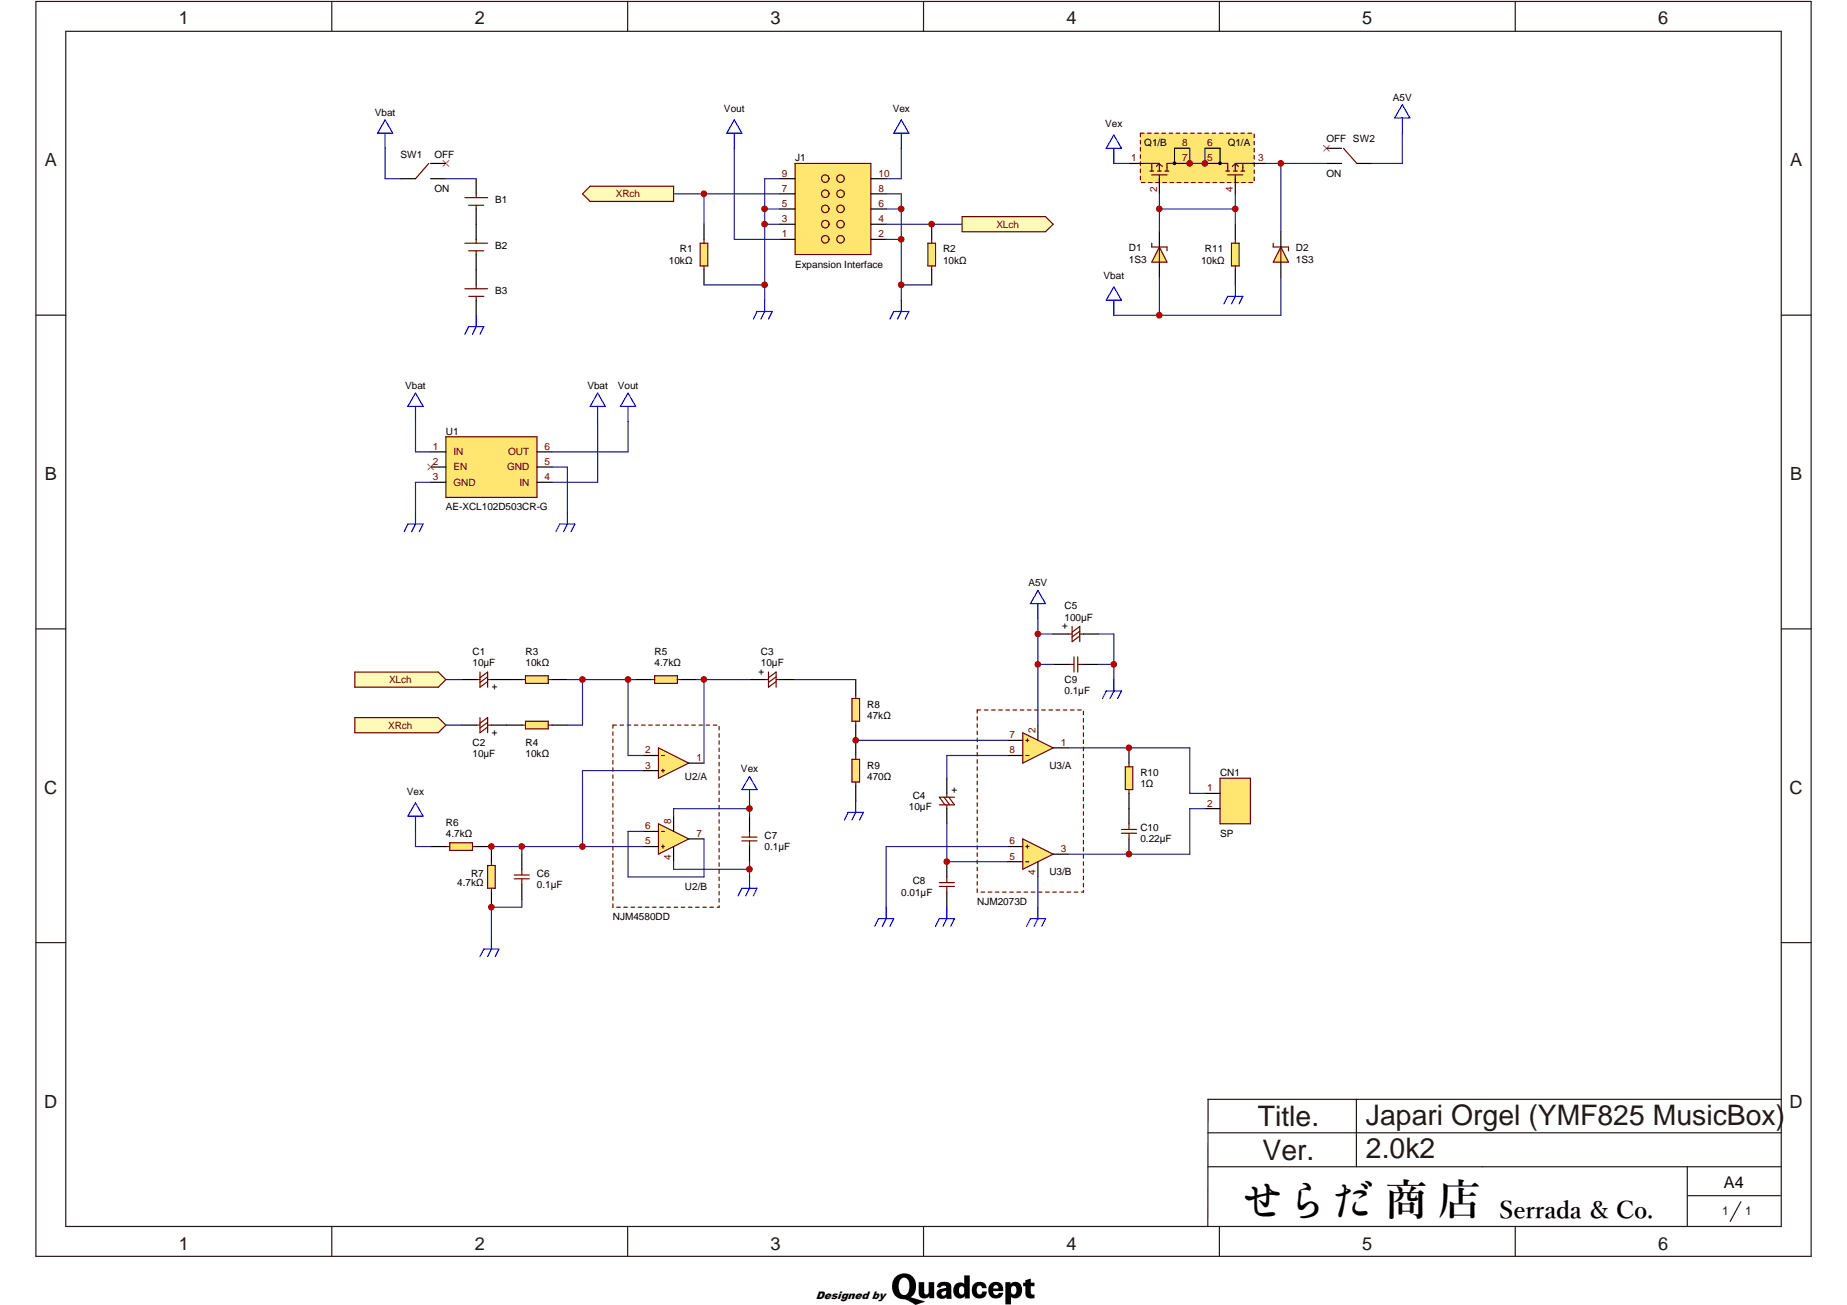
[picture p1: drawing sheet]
<svg xmlns="http://www.w3.org/2000/svg" width="297mm" height="210mm" viewBox="0 0 297 210" stroke-linecap="round" stroke-linejoin="round" font-family="sans-serif">
<g fill="none" stroke="#231916" stroke-width=".19">
<path d="M5.8 .2h285.5v201.9h-285.5zM10.6 5h275.9v192.3h-275.9zM53.4 .2v4.8M100.9 .2v4.8M148.5 .2v4.8M196.1 .2v4.8M243.7 .2v4.8M5.8 50.7h4.8M286.5 50.7h4.8M5.8 101.2h4.8M286.5 101.2h4.8M5.8 151.6h4.8"/>
<path d="M286.5 151.6h4.8M194.2 176.8h92.3M194.3 176.8l-.1 20.5M218.1 176.8v10.9M53.4 197.3v4.8M100.9 197.3v4.8M148.5 197.3v4.8M194.2 182.2h92.3M194.2 187.7h92.3M196.1 197.3v4.8M243.7 197.3v4.8M271.4 187.7v9.6"/>
<path d="M271.4 192.3h14.9M280 193.3l-1.7 3.2"/>
</g>
<g fill="none" stroke="#6e0000" stroke-width=".19">
<path d="M98.6 117.7v.6M98.6 118.9v.5M99.1 116.6h-.5v.5M99.7 116.6h.6M100.9 116.6h.5M102 116.6h.6M103.2 116.6h.6M104.3 116.6h.6M105.5 116.6h.6M106.6 116.6h.6M107.8 116.6h.6M108.9 116.6h.6"/>
<path d="M110.1 116.6h.6M111.2 116.6h.6M112.4 116.6h.6M113.6 116.6h.5M114.7 116.6h.6M115.7 116.8v.6M115.7 118v.6M115.7 119.1v.6M157.2 115.3v.5M157.2 116.4v.6M157.2 117.6v.6M157.2 118.7v.6"/>
<path d="M157.2 119.9v.6M157.7 114.2h-.5v.5M158.3 114.2h.6M159.5 114.2h.5M160.6 114.2h.6M161.8 114.2h.5M162.9 114.2h.6M164.1 114.2h.6M165.2 114.2h.6M166.4 114.2h.6M167.5 114.2h.6M168.7 114.2h.6"/>
<path d="M169.8 114.2h.6M171 114.2h.6M172.1 114.2h.6M173.3 114.2h.6M174.2 114.4v.6M174.2 115.5v.6M174.2 116.7v.6M174.2 117.9v.5M174.2 119v.6M98.6 120v.6M98.6 121.2v.6M98.6 122.3v.6"/>
<path d="M98.6 123.5v.6M98.6 124.6v.6M98.6 125.8v.6M98.6 126.9v.6M98.6 128.1v.6M98.6 129.2v.6M98.6 130.4v.6M98.6 131.6v.5M98.6 132.7v.6M98.6 133.9v.5M98.6 135v.6M98.6 136.2v.5"/>
<path d="M98.6 137.3v.6M98.6 138.5v.5M98.6 139.6v.6M115.7 120.3v.6M115.7 121.5v.5M115.7 122.6v.6M115.7 123.8v.5M115.7 124.9v.6M115.7 126.1v.5M115.7 127.2v.6M115.7 128.4v.5M115.7 129.5v.6"/>
<path d="M115.7 130.7v.6M115.7 131.8v.6M115.7 133v.6M115.7 134.2v.5M115.7 135.3v.6M115.7 136.5v.5M115.7 137.6v.6M115.7 138.8v.5M115.7 139.9v.6M157.2 121v.6M157.2 122.2v.6M157.2 123.3v.6"/>
<path d="M157.2 124.5v.6M157.2 125.6v.6M157.2 126.8v.6M157.2 128v.5M157.2 129.1v.6M157.2 130.3v.5M157.2 131.4v.6M157.2 132.6v.5M157.2 133.7v.6M157.2 134.9v.5M157.2 136v.6M157.2 137.2v.6"/>
<path d="M157.2 138.3v.6M157.2 139.5v.6M174.2 120.2v.6M174.2 121.3v.6M174.2 122.5v.6M174.2 123.6v.6M174.2 124.8v.6M174.2 125.9v.6M174.2 127.1v.6M174.2 128.2v.6M174.2 129.4v.6M174.2 130.6v.5"/>
<path d="M174.2 131.7v.6M174.2 132.9v.5M174.2 134v.6M174.2 135.2v.5M174.2 136.3v.6M174.2 137.5v.5M174.2 138.6v.6M174.2 139.8v.6M98.6 145.9h.1M98.6 140.8v.6M98.6 141.9v.6M98.6 143.1v.6"/>
<path d="M98.6 144.2v.6M98.6 145.4v.5M99.2 145.9h.6M100.3 145.9h.6M101.5 145.9h.6M102.6 145.9h.6M103.8 145.9h.6M104.9 145.9h.6M106.1 145.9h.6M107.2 145.9h.6M108.4 145.9h.6M109.6 145.9h.5"/>
<path d="M110.7 145.9h.6M111.9 145.9h.5M113 145.9h.6M114.2 145.9h.5M115.7 141.1v.5M115.7 142.2v.6M115.7 143.4v.6M115.7 144.5v.6M115.7 145.7v.2h-.4M157.2 143v.5M157.2 140.7v.5M157.2 141.8v.6"/>
<path d="M157.8 143.5h.5M158.9 143.5h.6M160.1 143.5h.6M161.2 143.5h.6M162.4 143.5h.6M163.5 143.5h.6M164.7 143.5h.6M165.8 143.5h.6M167 143.5h.6M168.1 143.5h.6M169.3 143.5h.6M170.5 143.5h.5"/>
<path d="M171.6 143.5h.6M172.8 143.5h.6M174.2 140.9v.6M174.2 142.1v.6M174.2 143.2v.3h-.3"/>
</g>
<path d="M183.4 21.4h18.3v7.9h-18.3z" fill="#fee670"/>
<g fill="none" stroke="#6e0000" stroke-width=".19">
<path d="M183.4 22.6v.6M183.4 23.7v.6M183.4 24.9v.6M183.4 26v.6M183.4 27.2v.6M183.4 28.3v.6M183.6 29.4h.5M184 21.4h-.6v.6M184.5 21.4h.6M184.7 29.4h.6M185.7 21.4h.6M185.9 29.4h.5"/>
<path d="M186.9 21.4h.5M187 29.4h.6M188 21.4h.6M188.2 29.4h.5M189.2 21.4h.6M189.3 29.4h.6M190.3 21.4h.6M190.5 29.4h.5M191.5 21.4h.6M191.6 29.4h.6M192.6 21.4h.6M192.8 29.4h.6"/>
<path d="M193.8 21.4h.6M193.9 29.4h.6M194.9 21.4h.6M195.1 29.4h.6M196.1 21.4h.6M196.2 29.4h.6M197.2 21.4h.6M197.4 29.4h.6M198.4 21.4h.6M198.5 29.4h.6M199.6 21.4h.5M199.7 29.4h.6"/>
<path d="M200.7 21.4h.6M200.8 29.4h.6M201.7 21.6v.5M201.7 22.7v.6M201.7 23.9v.5M201.7 25v.6M201.7 26.2v.6M201.7 27.3v.6M201.7 28.5v.6"/>
</g>
<path d="M127.9 26.3h12.1v14.6h-12.1z" fill="#fee670"/>
<path d="M127.9 26.3h12.2v14.6h-12.2z" fill="none" stroke="#6e0000" stroke-width=".19"/>
<circle cx="132.7" cy="38.5" r=".61" fill="#fee670"/>
<circle cx="132.7" cy="38.5" r=".61" fill="none" stroke="#6e0000" stroke-width=".19"/>
<circle cx="135.2" cy="38.5" r=".61" fill="#fee670"/>
<circle cx="135.2" cy="38.5" r=".61" fill="none" stroke="#6e0000" stroke-width=".19"/>
<circle cx="132.7" cy="36" r=".61" fill="#fee670"/>
<circle cx="132.7" cy="36.1" r=".61" fill="none" stroke="#6e0000" stroke-width=".19"/>
<circle cx="135.2" cy="36" r=".61" fill="#fee670"/>
<circle cx="135.2" cy="36.1" r=".61" fill="none" stroke="#6e0000" stroke-width=".19"/>
<circle cx="132.7" cy="33.6" r=".6" fill="#fee670"/>
<circle cx="132.7" cy="33.6" r=".61" fill="none" stroke="#6e0000" stroke-width=".19"/>
<circle cx="135.2" cy="33.6" r=".61" fill="#fee670"/>
<circle cx="135.2" cy="33.6" r=".61" fill="none" stroke="#6e0000" stroke-width=".19"/>
<circle cx="132.7" cy="31.2" r=".61" fill="#fee670"/>
<circle cx="132.7" cy="31.2" r=".61" fill="none" stroke="#6e0000" stroke-width=".19"/>
<circle cx="135.2" cy="31.2" r=".61" fill="#fee670"/>
<circle cx="135.2" cy="31.2" r=".61" fill="none" stroke="#6e0000" stroke-width=".19"/>
<circle cx="132.7" cy="28.7" r=".61" fill="#fee670"/>
<circle cx="132.7" cy="28.7" r=".61" fill="none" stroke="#6e0000" stroke-width=".19"/>
<circle cx="135.2" cy="28.7" r=".61" fill="#fee670"/>
<circle cx="135.2" cy="28.7" r=".61" fill="none" stroke="#6e0000" stroke-width=".19"/>
<path d="M125.4 38.5h2.5M125.4 36.1h2.5M125.4 33.6h2.5M125.4 28.7h2.5M125.4 31.2h2.5M140.1 38.5h2.4M140.1 36.1h2.4M140.1 33.6h2.4M140.1 28.7h2.4M140.1 31.2h2.4" fill="none" stroke="#000" stroke-width=".19"/>
<path d="M164.5 134.9l4.9 2.5-4.9 2.4z" fill="#fee670"/>
<path d="M164.5 134.9l4.9 2.5-4.9 2.4zM165 136.2h.5M165 138.6h.5M165.2 135.9v.5" fill="none" stroke="#6e0000" stroke-width=".19"/>
<path d="M162 138.6h2.5M162 136.2h2.5M166.9 138.6v2.5M169.4 137.4h2.4" fill="none" stroke="#000" stroke-width=".19"/>
<path d="M164.5 117.9l4.9 2.4-4.9 2.4z" fill="#fee670"/>
<path d="M164.5 117.9l4.9 2.4-4.9 2.4zM165 119.1h.5M165.2 118.8v.5M165 121.5h.5" fill="none" stroke="#6e0000" stroke-width=".19"/>
<path d="M162 119.1h2.5M166.9 116.6v2.5M162 121.5h2.5M169.4 120.3h2.4" fill="none" stroke="#000" stroke-width=".19"/>
<path d="M181 123.3h1.2v3.7h-1.2z" fill="#fee670"/>
<g fill="none" stroke="#6e0000" stroke-width=".19">
<path d="M171.8 102h.6M172.4 100.8v2.4l1.2-.9M172.4 101.7l1.2-.9v2.4M173.6 102h.6M173.6 101.5l-1.2 .9M151.8 128.2l.9 1.3M152.3 127.6v.6M152.3 129.5v.6M152.6 128.2l.9 1.3h-2.4M153.5 128.2h-2.4l.9 1.3M180.4 133.4h2.4M180.4 134h2.4"/>
<path d="M181 123.3h1.2v3.7h-1.2zM181.6 122.7v.6M181.6 127v.6M181.6 132.5v.9M181.6 134v.9M151.1 142h2.4M151.1 142.6h2.4M152.3 141.1v.9M152.3 142.6v.9"/>
</g>
<path d="M169.4 102h2.4M174.2 102h2.5M152.3 125.2v2.4M152.3 130.1v2.4M152.3 138.6v2.5M181.6 120.3v2.4M181.6 127.6v4.9M181.6 134.9v2.5M152.3 143.5v2.4" fill="none" stroke="#000" stroke-width=".19"/>
<path d="M72.3 135.6h3.7v1.2h-3.7z" fill="#fee670"/>
<path d="M71.7 136.2h.6M72.3 135.6h3.7v1.2h-3.7zM76 136.2h.6" fill="none" stroke="#6e0000" stroke-width=".19"/>
<path d="M69.3 136.2h2.4M76.6 136.2h2.4" fill="none" stroke="#000" stroke-width=".19"/>
<path d="M78.4 139.2h1.2v3.7h-1.2z" fill="#fee670"/>
<path d="M78.4 139.2h1.2v3.7h-1.2zM79 138.6v.6M79 142.9v.6" fill="none" stroke="#6e0000" stroke-width=".19"/>
<path d="M79 136.2v2.4M79 143.5v2.4" fill="none" stroke="#000" stroke-width=".19"/>
<path d="M105.9 132.5l4.9 2.4-4.9 2.5z" fill="#fee670"/>
<path d="M105.9 132.5l4.9 2.4-4.9 2.5zM106.4 136.2h.5M106.4 133.7h.5M106.6 135.9v.5" fill="none" stroke="#6e0000" stroke-width=".19"/>
<path d="M103.4 136.2h2.5M103.4 133.7h2.5M108.3 131.3v2.4M108.3 136.2v2.4M110.8 134.9h2.4" fill="none" stroke="#000" stroke-width=".19"/>
<path d="M84.5 108.7h3.7v1.2h-3.7z" fill="#fee670"/>
<path d="M83.9 109.3h.6M84.5 108.7h3.7v1.2h-3.7zM88.2 109.3h.6" fill="none" stroke="#6e0000" stroke-width=".19"/>
<path d="M81.5 109.3h2.4M88.8 109.3h2.4" fill="none" stroke="#000" stroke-width=".19"/>
<path d="M84.5 116h3.7v1.2h-3.7z" fill="#fee670"/>
<path d="M83.9 116.6h.6M84.5 116h3.7v1.2h-3.7zM88.2 116.6h.6" fill="none" stroke="#6e0000" stroke-width=".19"/>
<path d="M81.5 116.6h2.4M88.8 116.6h2.4" fill="none" stroke="#000" stroke-width=".19"/>
<path d="M105.3 108.7h3.6v1.2h-3.6z" fill="#fee670"/>
<path d="M104.7 109.3h.6M105.3 108.7h3.6v1.2h-3.6zM108.9 109.3h.7" fill="none" stroke="#6e0000" stroke-width=".19"/>
<path d="M102.2 109.3h2.5M109.6 109.3h2.4" fill="none" stroke="#000" stroke-width=".19"/>
<path d="M105.9 120.3l4.9 2.4-4.9 2.5z" fill="#fee670"/>
<g fill="none" stroke="#6e0000" stroke-width=".19">
<path d="M76.6 109.3h.6M76.6 116.6h.6M77.2 109l1.2-.9v2.4M77.2 116.3l1.2-.9v2.5M77.2 108.1v2.4l1.2-.9M77.2 115.4v2.5l1.2-1M78.4 109.3h.6M78.4 108.9l-1.2 .9M78.4 116.6h.6M78.4 116.2l-1.2 .9M123 109.3h.6M123.6 108.1v2.4l1.2-.9"/>
<path d="M123.6 109l1.2-.9v2.4M124.8 109.3h.6M124.8 108.9l-1.2 .9M83.9 139.8v.9M105.9 120.3l4.9 2.4-4.9 2.5zM106.4 124h.5M106.4 121.5h.5M106.6 123.7v.5M119.3 135.3h2.4M119.3 134.6h2.4M120.5 133.7v.9M120.5 135.3v.9"/>
<path d="M82.7 140.7h2.4M82.7 141.4h2.4M83.9 141.4v.9"/>
</g>
<g fill="none" stroke="#000" stroke-width=".19">
<path d="M74.1 109.3h2.5M74.1 116.6h2.5M79 109.3h2.5M79 116.6h2.5M120.5 109.3h2.5M125.4 109.3h2.5M83.9 137.4v2.4M103.4 124h2.5M103.4 121.5h2.5M110.8 122.7h2.4M120.5 131.3v2.4M120.5 136.2v2.4"/>
<path d="M83.9 142.3v2.4"/>
</g>
<path d="M137 112.4h1.2v3.6h-1.2z" fill="#fee670"/>
<path d="M137 112.4h1.2v3.6h-1.2zM137.6 111.8v.6M137.6 116v.6" fill="none" stroke="#6e0000" stroke-width=".19"/>
<path d="M137.6 109.3v2.5M137.6 116.6v2.5" fill="none" stroke="#000" stroke-width=".19"/>
<path d="M137 122.1h1.2v3.7h-1.2z" fill="#fee670"/>
<path d="M137 122.1h1.2v3.7h-1.2zM137.6 121.5v.6M137.6 125.8v.6" fill="none" stroke="#6e0000" stroke-width=".19"/>
<path d="M137.6 119.1v2.4M137.6 126.4v2.4" fill="none" stroke="#000" stroke-width=".19"/>
<path d="M112.6 39.1h1.2v3.7h-1.2z" fill="#fee670"/>
<path d="M112.6 39.1h1.2v3.7h-1.2zM113.2 38.5v.6M113.2 42.8v.6" fill="none" stroke="#6e0000" stroke-width=".19"/>
<path d="M113.2 36.1v2.4M113.2 43.4v2.4" fill="none" stroke="#000" stroke-width=".19"/>
<path d="M149.2 39.1h1.2v3.7h-1.2z" fill="#fee670"/>
<path d="M149.2 39.1h1.2v3.7h-1.2zM149.8 38.5v.6M149.8 42.8v.6" fill="none" stroke="#6e0000" stroke-width=".19"/>
<path d="M149.8 36.1v2.4M149.8 43.4v2.4" fill="none" stroke="#000" stroke-width=".19"/>
<path d="M71.7 70.3h14.6v9.7h-14.6z" fill="#fee670"/>
<path d="M71.7 70.3h14.7v9.7h-14.7z" fill="none" stroke="#6e0000" stroke-width=".19"/>
<path d="M69.3 72.7h2.4M69.3 77.6h2.4M69.3 75.1h2.4M86.4 72.7h2.4M86.4 77.6h2.4M86.4 75.1h2.4" fill="none" stroke="#000" stroke-width=".19"/>
<path d="M68.8 74.7l.3 .3M69.1 75.2l-.3 .4M69.4 75.2l.3 .4M69.7 74.7l-.3 .3" fill="none" stroke="#e4007f" stroke-width=".16"/>
<path d="M196.2 125.2h4.9v7.3h-4.9z" fill="#fee670"/>
<g fill="none" stroke="#6e0000" stroke-width=".19">
<path d="M69 26.3l-2.2 2.4M74.8 31.8h3.6M74.8 39.1h3.6M75.4 33h2.4M76.6 31.2v.6M76.6 33v.6M76.6 38.5v.6M184 26.3h2.5M184.9 27.5h.6M185.2 28.1h2.5M185.2 26.3v1.2M186.2 27.5h.6"/>
<path d="M186.5 26.3v1.2M186.5 28.1v.6M186.5 26.4l.4 .4M186.5 26.3l-.5 .5M187.4 27.5h.6M188.9 26.3h-1.2v1.2M196.2 26.3h1.2v1.2M197.1 27.5h.7M197.4 28.1h2.5M198.3 27.5h.7M198.7 26.3v1.2M198.7 28.1v.6"/>
<path d="M198.7 26.4l-.5 .4M198.7 26.3l.5 .5M198.7 26.3h2.4M199.6 27.5h.6M199.9 26.3v1.2M216.1 23.9l2.1 2.4M74.8 46.4h3.6M75.4 40.3h2.4M75.4 47.7h2.4M76.6 40.3v.6M76.6 45.8v.6M76.6 47.7v.6"/>
<path d="M171.8 106.9h.9M172.7 105.6v2.5M173.3 105.6v2.5M173.3 106.9h.9M196.2 125.2h4.9v7.3h-4.9z"/>
</g>
<g fill="none" stroke="#000" stroke-width=".19">
<path d="M64.4 28.7h2.4M69.3 28.7h2.4M69.3 26.3h2.4M76.6 28.7v2.5M76.6 33.6v4.9M181.6 26.3h2.4M186.5 28.7v2.5M191.3 23.9h-2.4v2.4h2.4M193.8 23.9h2.4v2.4h-2.4M198.7 28.7v2.5M201.1 26.3h2.5M213.3 26.3h2.4"/>
<path d="M213.3 23.9h2.4M218.2 26.3h2.4M76.6 40.9v4.9M76.6 48.3v2.4M169.4 106.9h2.4M174.2 106.9h2.5M193.8 130.1h2.4M193.8 127.6h2.4"/>
<circle cx="188.9" cy="26.3" r=".2"/>
<circle cx="196.2" cy="26.3" r=".2"/>
</g>
<path d="M71.2 25.8l.4 .4M71.6 26.4l-.4 .4M71.8 26.4l.4 .4M72.2 25.8l-.4 .4M212.8 23.4l.4 .3M213.2 24l-.4 .3M213.4 24l.4 .3M213.8 23.4l-.4 .3" fill="none" stroke="#e4007f" stroke-width=".16"/>
<g fill="#000">
<path d="M188.7 26.1h.3v.3h-.3z" fill-rule="evenodd"/>
<path d="M196 26.1h.4v.3h-.4z" fill-rule="evenodd"/>
</g>
<path d="M198.1 39.1h1.2v3.7h-1.2z" fill="#fee670"/>
<path d="M198.1 39.1h1.2v3.7h-1.2zM198.7 38.5v.6M198.7 42.8v.6" fill="none" stroke="#6e0000" stroke-width=".19"/>
<path d="M198.7 36.1v2.4M198.7 43.4v2.4" fill="none" stroke="#000" stroke-width=".19"/>
<path d="M186.5 39.7l1.2 2.5h-2.5z" fill="#fee670"/>
<path d="M185.2 39.1v.6h2.5v.6M186.5 39.7l1.2 2.5h-2.5zM186.5 39.7v2.5" fill="none" stroke="#6e0000" stroke-width=".19"/>
<path d="M186.5 37.3v2.4M186.5 42.2v2.4" fill="none" stroke="#000" stroke-width=".19"/>
<path d="M206 39.7l1.2 2.5h-2.4z" fill="#fee670"/>
<path d="M204.8 39.1v.6h2.4v.6M206 39.7l1.2 2.5h-2.4zM206 39.7v2.5" fill="none" stroke="#6e0000" stroke-width=".19"/>
<path d="M206 37.3v2.4M206 42.2v2.4" fill="none" stroke="#000" stroke-width=".19"/>
<g fill="none" stroke="#1e2188" stroke-width=".19">
<path d="M61.9 23.9v4.8h2.5M71.7 28.7h4.9M108.3 31.2h17.1M113.2 31.2v4.9M118.1 23.9v14.6h7.3M123 36.1h2.4M123 33.6h2.4M125.4 28.7h-2.4v19.6M142.5 38.5h2.4M142.5 36.1h12.2M142.5 33.6h2.4M142.5 31.2h2.4v17.1"/>
<path d="M144.9 23.9v4.8h-2.4M179.1 26.3h2.5M186.5 33.6h12.2M186.5 31.2v6.1M191.3 23.9v2.4h2.5v-2.4M198.7 31.2v4.9M203.6 26.3h9.7M206 26.3v11M225.5 21.4v4.9h-4.9M113.2 45.8h9.8M144.9 45.8h4.9M186.5 44.6v6.1"/>
<path d="M206 44.6v6.1h-26.9M66.8 67.8v4.9h2.5M69.3 77.6h-2.5v4.8M88.8 75.1h2.4v7.3M96.1 67.8v9.8h-7.3M101 67.8v4.9h-12.2M166.9 99.5v17.1M71.7 109.3h2.4M71.7 116.6h2.4M91.2 109.3h11M93.7 109.3v7.3h-2.5M101 109.3v12.2h2.4"/>
<path d="M112 109.3h8.5M113.2 109.3v13.4M127.9 109.3h9.7M137.6 119.1h24.4M166.9 106.9h2.5M166.9 102h2.5M176.7 106.9h2.4M176.7 102h2.4v7.3M66.8 133.7v2.5h2.5M79 136.2h24.4M83.9 136.2v1.2M103.4 133.7h-2.4v7.4h12.2v-6.2"/>
<path d="M103.4 124h-9.7v12.2M108.3 138.6v1.2h12.2M120.5 130.1h-12.2v1.2M120.5 129.5v1.8M120.5 138.6v2.5M152.3 132.5v6.1h9.7M162 121.5h-9.7v3.7M162 136.2h-19.5v9.7M171.8 120.3h19.5v7.3h2.5M193.8 130.1h-2.5v7.3h-19.5M83.9 144.7v1.2h-4.9v4.9M166.9 141.1v4.8"/>
</g>
<path d="M154.7 34.8h13.4l1.3 1.3-1.3 1.2h-13.4z" fill-rule="evenodd" fill="#fffab7"/>
<path d="M154.7 34.8h13.4l1.3 1.3-1.3 1.2h-13.4z" fill="none" stroke="#6e0000" stroke-width=".19"/>
<path d="M93.7 31.2l1.2-1.2h13.4v2.4h-13.4z" fill-rule="evenodd" fill="#fffab7"/>
<path d="M93.7 31.2l1.2-1.2h13.4v2.4h-13.4z" fill="none" stroke="#6e0000" stroke-width=".19"/>
<path d="M57.1 108.1h13.4l1.2 1.2-1.2 1.2h-13.4z" fill-rule="evenodd" fill="#fffab7"/>
<path d="M57.1 108.1h13.4l1.2 1.2-1.2 1.2h-13.4z" fill="none" stroke="#6e0000" stroke-width=".19"/>
<path d="M57.1 115.4h13.4l1.2 1.2-1.2 1.3h-13.4z" fill-rule="evenodd" fill="#fffab7"/>
<path d="M57.1 115.4h13.4l1.2 1.2-1.2 1.3h-13.4z" fill="none" stroke="#6e0000" stroke-width=".19"/>
<g fill="none" stroke="#00f" stroke-width=".19">
<path d="M61.9 19.3l1.3 2.1h-2.5zM118.1 19.3l1.2 2.1h-2.4zM144.9 19.3l1.3 2.1h-2.5zM225.5 16.8l1.2 2.2h-2.4zM225.5 19v2.4M61.9 21.4v2.5M118.1 21.4v2.5M144.9 21.4v2.5M179.1 23.9v2.4M179.1 21.7l1.3 2.2h-2.5zM74.8 53.8l.6-1.3h2.4l-.6 1.3M76.6 50.7v1.8l-.6 1.3"/>
<path d="M121.2 51.3l.5-1.2h2.5l-.6 1.2M123 48.3v1.8l-.6 1.2M143.1 51.3l.6-1.2h2.5l-.6 1.2M144.9 48.3v1.8l-.6 1.2M179.1 48.3v2.4M179.1 46.1l1.3 2.2h-2.5zM196.8 48.9l.6-1.2h2.5l-.6 1.2M198.7 45.8v1.9l-.6 1.2M66.8 65.4v2.4M66.8 63.2l1.2 2.2h-2.4zM96.1 63.2l1.2 2.2h-2.4zM96.1 65.4v2.4"/>
<path d="M101 63.2l1.2 2.2h-2.4zM101 65.4v2.4M65 85.5l.6-1.2h2.4l-.6 1.2M66.8 82.4v1.9l-.6 1.2M89.4 85.5l.6-1.2h2.5l-.7 1.2M91.2 82.4v1.9l-.6 1.2M166.9 97.1v2.4M166.9 95l1.2 2.1h-2.4zM177.3 112.4l.6-1.3h2.5l-.7 1.3M179.1 109.3v1.8l-.6 1.3M66.8 129.1l1.2 2.2h-2.4zM66.8 131.3v2.4"/>
<path d="M120.5 127v2.5M120.5 124.9l1.2 2.1h-2.4zM135.8 131.9l.6-1.2h2.4l-.6 1.2M137.6 128.8v1.9l-.6 1.2M77.2 153.9l.6-1.2h2.4l-.6 1.2M79 150.8v1.9l-.6 1.2M118.7 144.1l.6-1.2h2.4l-.5 1.2M120.5 141.1v1.8l-.6 1.2M140.7 149l.6-1.2h2.4l-.6 1.2M142.5 145.9v1.9l-.6 1.2M150.4 149l.7-1.2h2.4l-.6 1.2M152.3 145.9v1.9l-.6 1.2"/>
<path d="M165.1 149l.6-1.2h2.4l-.6 1.2M166.9 145.9v1.9l-.6 1.2"/>
</g>
<circle cx="123" cy="36.1" r=".46" fill="#b50000"/>
<circle cx="123" cy="36.1" r=".46" fill="none" stroke="#b50000" stroke-width=".16"/>
<circle cx="123" cy="45.8" r=".46" fill="#b50000"/>
<circle cx="123" cy="45.8" r=".46" fill="none" stroke="#b50000" stroke-width=".16"/>
<circle cx="123" cy="33.6" r=".46" fill="#b50000"/>
<circle cx="123" cy="33.6" r=".46" fill="none" stroke="#b50000" stroke-width=".16"/>
<circle cx="144.9" cy="33.6" r=".46" fill="#b50000"/>
<circle cx="144.9" cy="33.6" r=".46" fill="none" stroke="#b50000" stroke-width=".16"/>
<circle cx="144.9" cy="38.5" r=".46" fill="#b50000"/>
<circle cx="144.9" cy="38.5" r=".46" fill="none" stroke="#b50000" stroke-width=".16"/>
<circle cx="144.9" cy="45.8" r=".46" fill="#b50000"/>
<circle cx="144.9" cy="45.8" r=".46" fill="none" stroke="#b50000" stroke-width=".16"/>
<circle cx="149.8" cy="36.1" r=".46" fill="#b50000"/>
<circle cx="149.8" cy="36.1" r=".46" fill="none" stroke="#b50000" stroke-width=".16"/>
<circle cx="113.2" cy="31.2" r=".46" fill="#b50000"/>
<circle cx="113.2" cy="31.2" r=".46" fill="none" stroke="#b50000" stroke-width=".16"/>
<circle cx="181.6" cy="137.4" r=".46" fill="#b50000"/>
<circle cx="181.6" cy="137.4" r=".46" fill="none" stroke="#b50000" stroke-width=".16"/>
<circle cx="152.3" cy="138.6" r=".46" fill="#b50000"/>
<circle cx="152.3" cy="138.6" r=".46" fill="none" stroke="#b50000" stroke-width=".16"/>
<circle cx="181.6" cy="120.3" r=".46" fill="#b50000"/>
<circle cx="181.6" cy="120.3" r=".46" fill="none" stroke="#b50000" stroke-width=".16"/>
<circle cx="166.9" cy="106.9" r=".46" fill="#b50000"/>
<circle cx="166.9" cy="106.9" r=".46" fill="none" stroke="#b50000" stroke-width=".16"/>
<circle cx="166.9" cy="102" r=".46" fill="#b50000"/>
<circle cx="166.9" cy="102" r=".46" fill="none" stroke="#b50000" stroke-width=".16"/>
<circle cx="137.6" cy="119.1" r=".46" fill="#b50000"/>
<circle cx="137.6" cy="119.1" r=".46" fill="none" stroke="#b50000" stroke-width=".16"/>
<circle cx="179.1" cy="106.9" r=".46" fill="#b50000"/>
<circle cx="179.1" cy="106.9" r=".46" fill="none" stroke="#b50000" stroke-width=".16"/>
<circle cx="79" cy="136.2" r=".46" fill="#b50000"/>
<circle cx="79" cy="136.2" r=".46" fill="none" stroke="#b50000" stroke-width=".16"/>
<circle cx="83.9" cy="136.2" r=".46" fill="#b50000"/>
<circle cx="83.9" cy="136.2" r=".46" fill="none" stroke="#b50000" stroke-width=".16"/>
<circle cx="93.7" cy="136.2" r=".46" fill="#b50000"/>
<circle cx="93.7" cy="136.2" r=".46" fill="none" stroke="#b50000" stroke-width=".16"/>
<circle cx="79" cy="145.9" r=".46" fill="#b50000"/>
<circle cx="79" cy="145.9" r=".46" fill="none" stroke="#b50000" stroke-width=".16"/>
<circle cx="120.5" cy="139.8" r=".46" fill="#b50000"/>
<circle cx="120.5" cy="139.8" r=".46" fill="none" stroke="#b50000" stroke-width=".16"/>
<circle cx="120.5" cy="130.1" r=".46" fill="#b50000"/>
<circle cx="120.5" cy="130.1" r=".46" fill="none" stroke="#b50000" stroke-width=".16"/>
<circle cx="93.7" cy="109.3" r=".46" fill="#b50000"/>
<circle cx="93.7" cy="109.3" r=".46" fill="none" stroke="#b50000" stroke-width=".16"/>
<circle cx="101" cy="109.3" r=".46" fill="#b50000"/>
<circle cx="101" cy="109.3" r=".46" fill="none" stroke="#b50000" stroke-width=".16"/>
<circle cx="113.2" cy="109.3" r=".46" fill="#b50000"/>
<circle cx="113.2" cy="109.3" r=".46" fill="none" stroke="#b50000" stroke-width=".16"/>
<circle cx="186.4" cy="50.7" r=".46" fill="#b50000"/>
<circle cx="186.4" cy="50.7" r=".46" fill="none" stroke="#b50000" stroke-width=".16"/>
<circle cx="193.8" cy="26.3" r=".46" fill="#b50000"/>
<circle cx="193.8" cy="26.3" r=".46" fill="none" stroke="#b50000" stroke-width=".16"/>
<circle cx="191.3" cy="26.3" r=".46" fill="#b50000"/>
<circle cx="191.3" cy="26.3" r=".46" fill="none" stroke="#b50000" stroke-width=".16"/>
<circle cx="198.7" cy="33.6" r=".46" fill="#b50000"/>
<circle cx="198.7" cy="33.6" r=".46" fill="none" stroke="#b50000" stroke-width=".16"/>
<circle cx="186.4" cy="33.6" r=".46" fill="#b50000"/>
<circle cx="186.4" cy="33.6" r=".46" fill="none" stroke="#b50000" stroke-width=".16"/>
<circle cx="206" cy="26.3" r=".46" fill="#b50000"/>
<circle cx="206" cy="26.3" r=".46" fill="none" stroke="#b50000" stroke-width=".16"/>
<g fill="#000">
<path d="M144 205.4a1.96 1.96 0 0 1 2.5-.3 1.96 1.96 0 0 1 .8 2.4 1.67 1.67 0 0 1-.9 1.2l2.4 .7-1.1 .3a.72 .72 0 0 1-1-.2l-.7-.4-.7-.1a1.87 1.87 0 0 1-1.8-2.1h1a1.14 1.14 0 0 0 1 1.4 1.6 1.6 0 0 0 .7-2.1 .81 .81 0 0 0-1-.7 .81 .81 0 0 0-.6 .9l-.1 .5h-1l.1-.9z" fill-rule="evenodd"/>
<path d="M147.7 206.2h.9v1.7l.3 .3h.3l.1-.2v-1.8h.9v2.6h-.7l-.1-.3-.2 .2-.5 .2a.88 .88 0 0 1-1-1.1z" fill-rule="evenodd"/>
<path d="M150.9 206.5l.4-.3h.6h.5l.5 .3 .1 .4v2h-.8v-.2l-.4 .2h-.5l-.6-.3-.1-.6h.8v.3l.4 .1 .3-.2 .1-.4a.18 .18 0 0 0-.2-.2 .18 .18 0 0 0-.2 .1l-.3 .1-.1 .2h-.8l.1-.3 .3-.3 1.1-.3v-.2l-.2-.1a.66 .66 0 0 0-.7 .3l-.5-.1z" fill-rule="evenodd"/>
<path d="M155.1 205.1h.9v3.8h-.8v-.4l-.6 .3a1.13 1.13 0 0 1-1.3-1.2h.9l.1 .5 .5 .1 .3-.3v-.7l-.2-.3h-.3l-.3 .2-.1 .5h-.9a1.09 1.09 0 0 1 .5-1.2 1.09 1.09 0 0 1 1.2 .1z" fill-rule="evenodd"/>
<path d="M156.7 206.5l.4-.3h.7l.5 .2 .3 .4 .1 .4h-.8l-.2-.4-.5 .1-.1 .3v.6l.3 .4a.42 .42 0 0 0 .6-.5h.7l-.1 .6-.3 .4-1 .2-.6-.3-.3-.4-.1-.5 .1-.7z" fill-rule="evenodd"/>
<path d="M159.3 206.5l.6-.3a1.21 1.21 0 0 1 1.5 1.5h-1.7l.1 .4a.44 .44 0 0 0 .5 .2 .44 .44 0 0 0 .3-.4h.7l-.2 .6-.4 .3h-.8l-.7-.4-.2-.5v-.7h1.6l-.1-.3-.2-.2-.4 .1-.2 .4h-.7z" fill-rule="evenodd"/>
<path d="M161.7 206.2h.8v.3l.6-.3a1.19 1.19 0 0 1 1.3 1.6 1.06 1.06 0 0 1-.7 1 1.06 1.06 0 0 1-1.1-.2v1.2h-.9v-2h.9l.1 .2 .3 .2 .3-.2 .2-.3-.2-.7-.4-.2-.3 .3v.7h-.9z" fill-rule="evenodd"/>
<path d="M164.9 205.9l.9-.2v.6h.6v.6h-.6v1.2l.2 .1h.4v.6l-.5 .1a.81 .81 0 0 1-1-1v-1h-.4v-.6h.4z" fill-rule="evenodd"/>
</g>
<text font-size="7.2" x="199.6" y="195.8">せらだ 商 店</text>
<g font-size="4.6" fill="#231916">
<text x="202.3" y="181.2">Title.</text>
<text x="219.7" y="180.9">Japari Orgel (YMF825 MusicBox)</text>
<text x="203" y="186.5">Ver.</text>
<text x="219.7" y="186.3">2.0k2</text>
</g>
<text font-size="3.9" x="241.1" y="196">Serrada &amp; Co.</text>
<g font-size="2.9" fill="#231916">
<text x="28.8" y="3.9">1</text>
<text x="76.3" y="3.9">2</text>
<text x="123.9" y="3.9">3</text>
<text x="171.5" y="3.9">4</text>
<text x="219.1" y="3.9">5</text>
<text x="266.7" y="3.9">6</text>
<text x="7.2" y="26.8">A</text>
<text x="287.9" y="26.8">A</text>
<text x="7.2" y="77.2">B</text>
<text x="287.9" y="77.2">B</text>
<text x="7.1" y="127.7">C</text>
<text x="287.8" y="127.7">C</text>
<text x="7.1" y="178.2">D</text>
<text x="287.8" y="178.2">D</text>
<text x="28.8" y="201">1</text>
<text x="76.3" y="201">2</text>
<text x="123.9" y="201">3</text>
<text x="171.5" y="201">4</text>
<text x="219.1" y="201">5</text>
<text x="266.7" y="201">6</text>
</g>
<text font-size="2.6" x="277.2" y="191.1">A4</text>
<g font-size="1.9" fill="#231916">
<text x="276.9" y="195.4">1</text>
<text x="280.7" y="195.4">1</text>
</g>
<text font-size="1.8" x="131.2" y="208.9">Designed by</text>
<g font-size="1.6">
<text x="224" y="16.2">A5V</text>
<text x="60.3" y="18.6">Vbat</text>
<text x="116.4" y="18">Vout</text>
<text x="143.6" y="18">Vex</text>
<text x="177.8" y="20.5">Vex</text>
<text x="184" y="23.5">Q1/B</text>
<text x="197.4" y="23.5">Q1/A</text>
<text x="213.3" y="22.9">OFF SW2</text>
<text x="64.4" y="25.4">SW1</text>
<text x="69.9" y="25.4">OFF</text>
<text x="127.9" y="26">J1</text>
<text x="213.3" y="28.4">ON</text>
<text x="69.9" y="30.8">ON</text>
<text x="79.6" y="32.7">B1</text>
<text x="79.6" y="40">B2</text>
<text x="109.3" y="40.6">R1</text>
<text x="151.7" y="40.6">R2</text>
<text x="181.6" y="40.4">D1</text>
<text x="193.8" y="40.6">R11</text>
<text x="208.4" y="40.4">D2</text>
<text x="79.6" y="47.3">B3</text>
<text x="107.6" y="42.4">10kΩ</text>
<text x="127.9" y="43.1">Expansion Interface</text>
<text x="151.7" y="42.4">10kΩ</text>
<text x="177.5" y="44.9">Vbat</text>
<text x="181.6" y="42.2">1S3</text>
<text x="193.2" y="42.4">10kΩ</text>
<text x="208.4" y="42.2">1S3</text>
<text x="65.2" y="62.6">Vbat</text>
<text x="94.5" y="62.6">Vbat</text>
<text x="99.4" y="62.6">Vout</text>
<text x="71.7" y="69.9">U1</text>
<text x="71.7" y="82.1">AE-XCL102D503CR-G</text>
<text x="165.4" y="94.3">A5V</text>
<text x="171.2" y="98">C5</text>
<text x="171.2" y="99.8">100μF</text>
<text x="171.7" y="101.2" transform="rotate(-90 171.7 101.2)">+</text>
<text x="76" y="105.3">C1</text>
<text x="76" y="107.1">10μF</text>
<text x="84.5" y="105.3">R3</text>
<text x="84.5" y="107.1">10kΩ</text>
<text x="105.3" y="105.3">R5</text>
<text x="105.3" y="107.1">4.7kΩ</text>
<text x="122.4" y="105.3">C3</text>
<text x="122.4" y="107.1">10μF</text>
<text x="79.1" y="110.1" transform="rotate(90 79.1 110.1)">+</text>
<text x="122.9" y="108.6" transform="rotate(-90 122.9 108.6)">+</text>
<text x="139.5" y="113.9">R8</text>
<text x="171.2" y="109.9">C9</text>
<text x="171.2" y="111.7">0.1μF</text>
<text x="76" y="120">C2</text>
<text x="79.1" y="117.4" transform="rotate(90 79.1 117.4)">+</text>
<text x="84.5" y="120">R4</text>
<text x="139.5" y="115.7">47kΩ</text>
<text x="76" y="121.8">10μF</text>
<text x="84.5" y="121.8">10kΩ</text>
<text x="110.1" y="125.5">U2/A</text>
<text x="119.2" y="124.2">Vex</text>
<text x="139.5" y="123.6">R9</text>
<text x="139.5" y="125.5">470Ω</text>
<text x="168.8" y="123.6">U3/A</text>
<text x="183.4" y="124.8">R10</text>
<text x="196.2" y="124.8">CN1</text>
<text x="65.4" y="127.9">Vex</text>
<text x="146.2" y="130.3">10μF</text>
<text x="146.8" y="128.5">C4</text>
<text x="153" y="127.6">+</text>
<text x="183.4" y="126.7">1Ω</text>
<text x="71.7" y="132.8">R6</text>
<text x="71.7" y="134.6">4.7kΩ</text>
<text x="123" y="134.9">C7</text>
<text x="123" y="136.7">0.1μF</text>
<text x="183.4" y="133.7">C10</text>
<text x="183.4" y="135.5">0.22μF</text>
<text x="196.2" y="134.6">SP</text>
<text x="73.5" y="142.5">4.7kΩ</text>
<text x="75.8" y="141">R7</text>
<text x="86.4" y="141">C6</text>
<text x="86.4" y="142.8">0.1μF</text>
<text x="110.1" y="143.2">U2/B</text>
<text x="146.8" y="142.2">C8</text>
<text x="168.8" y="140.7">U3/B</text>
<text x="98.6" y="148">NJM4580DD</text>
<text x="144.9" y="144">0.01μF</text>
<text x="157.2" y="145.6">NJM2073D</text>
</g>
<g font-size="1.6" fill="#6e0000">
<text x="190.1" y="23.5">8</text>
<text x="194.1" y="23.5">6</text>
<text x="125.7" y="28.4">9</text>
<text x="141.3" y="28.4">10</text>
<text x="181.9" y="26">1</text>
<text x="190.1" y="26">7</text>
<text x="194.1" y="26">5</text>
<text x="202.3" y="26">3</text>
<text x="99.1" y="31.7">XRch</text>
<text x="125.7" y="35.7">3</text>
<text x="125.7" y="33.3">5</text>
<text x="125.7" y="30.8">7</text>
<text x="141.3" y="30.8">8</text>
<text x="141.3" y="33.3">6</text>
<text x="141.3" y="35.7">4</text>
<text x="186.1" y="30.8" transform="rotate(-90 186.1 30.8)">2</text>
<text x="198.3" y="30.8" transform="rotate(-90 198.3 30.8)">4</text>
<text x="125.7" y="38.2">1</text>
<text x="141.3" y="38.2">2</text>
<text x="160.2" y="36.6">XLch</text>
<text x="69.6" y="72.3">1</text>
<text x="69.6" y="77.2">3</text>
<text x="69.6" y="74.8">2</text>
<text x="72.9" y="73.2">IN</text>
<text x="72.9" y="75.7">EN</text>
<text x="81.6" y="75.7">GND</text>
<text x="81.7" y="73.2">OUT</text>
<text x="87.6" y="74.8">5</text>
<text x="87.6" y="77.2">4</text>
<text x="87.6" y="72.3">6</text>
<text x="72.9" y="78.1">GND</text>
<text x="83.5" y="78.1">IN</text>
<text x="62.6" y="109.9">XLch</text>
<text x="62.4" y="117.2">XRch</text>
<text x="162.4" y="118.7">7</text>
<text x="166.5" y="117.9" transform="rotate(-90 166.5 117.9)">2</text>
<text x="170.6" y="120">1</text>
<text x="103.8" y="123.6">3</text>
<text x="103.8" y="121.2">2</text>
<text x="112" y="122.4">1</text>
<text x="162.4" y="121.2">8</text>
<text x="194.1" y="129.7">2</text>
<text x="194.1" y="127.3">1</text>
<text x="103.8" y="135.8">5</text>
<text x="103.8" y="133.4">6</text>
<text x="107.9" y="132.5" transform="rotate(-90 107.9 132.5)">8</text>
<text x="112" y="134.6">7</text>
<text x="162.4" y="135.8">6</text>
<text x="170.6" y="137.1">3</text>
<text x="107.9" y="138.3" transform="rotate(-90 107.9 138.3)">4</text>
<text x="162.4" y="138.3">5</text>
<text x="166.5" y="140.7" transform="rotate(-90 166.5 140.7)">4</text>
</g>
</svg>
